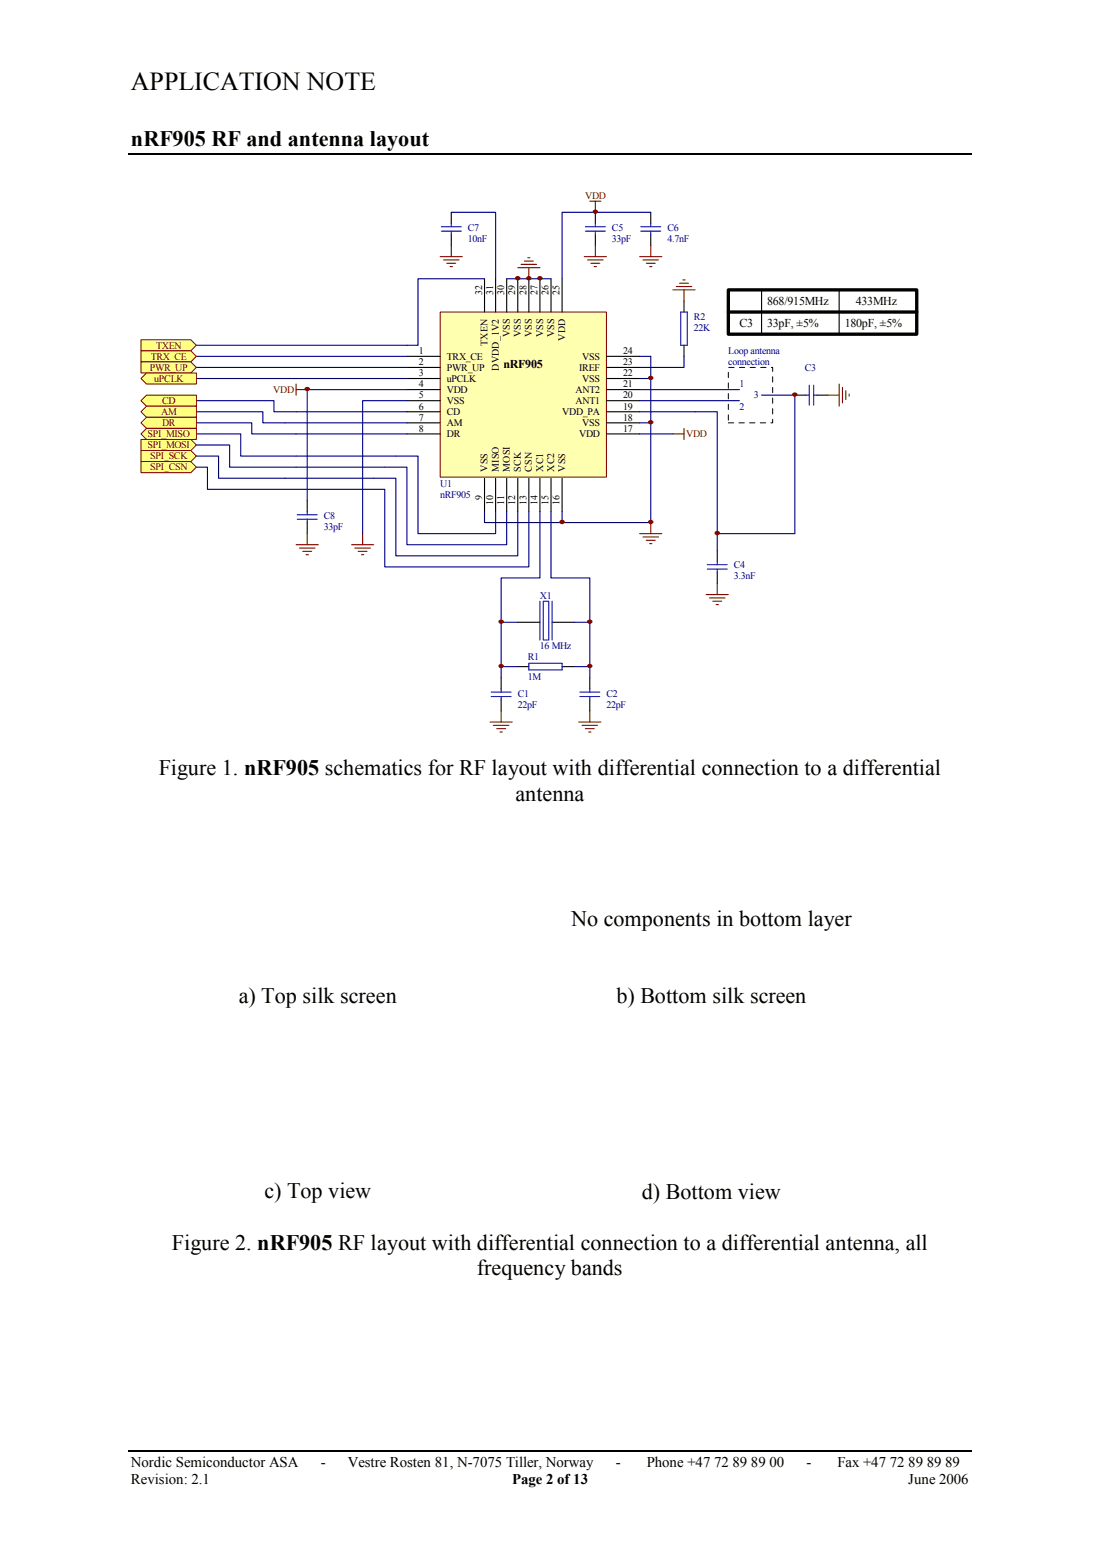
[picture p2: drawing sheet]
<svg xmlns="http://www.w3.org/2000/svg" width="210mm" height="297mm" viewBox="0 0 210 297" stroke-linecap="round" stroke-linejoin="round" font-family="sans-serif">
<path d="M24.5 29.4h161M24.5 277.2h161" fill="none" stroke="#000" stroke-width=".25"/>
<g fill="none" stroke="#000" stroke-width=".21">
<path d="M86.2 40.6v2.1M86.2 44.8v2.1M113.7 40.6v2.1M113.7 44.8v2.1M124.3 40.6v2.1M124.3 44.8v2.1M130.6 57.5v2.1M130.6 66v2.1M98.9 118.9h4.2M105.5 118.9h4.2M95.7 129.5v2.1M95.7 133.7v2.1"/>
<path d="M98.9 127.3h2.1M107.4 127.3h2.1M112.6 129.5v2.1M112.6 133.7v2.1"/>
</g>
<g fill="none" stroke="#00f" stroke-width=".21">
<path d="M84.3 44.2h3.8M84.3 43.3h3.8M86.2 42.7v.6M86.2 44.2v.6M111.8 44.2h3.8M111.8 43.3h3.8M113.7 42.7v.6M113.7 44.2v.6M122.4 44.2h3.8M122.4 43.3h3.8M124.3 42.7v.6M124.3 44.2v.6"/>
<path d="M130 59.6h1.3v6.4h-1.3zM103.1 114.9v7.4M103.8 114.9h1v7.4h-1zM105.5 114.9v7.4M93.8 132.2h3.8M93.8 133.1h3.8M95.7 131.6v.6M95.7 133.1v.6M101 126.7h6.4v1.3h-6.4zM110.7 132.2h3.9M110.7 133.1h3.9M112.6 131.6v.6"/>
<path d="M112.6 133.1v.6"/>
</g>
<g fill="none" stroke="#800000" stroke-width=".21">
<path d="M112.6 38.4h2.2M113.7 38.4v2.2M84.1 49h4.2M84.7 49.7h3M85.3 50.3h1.7M86 50.9h.4M86.2 46.9v2.1M111.6 49h4.2M112.2 49.7h3M112.9 50.3h1.7M113.5 50.9h.4M113.7 46.9v2.1"/>
<path d="M122.2 49h4.2M122.8 49.7h3M123.4 50.3h1.7M124.1 50.9h.4M124.3 46.9v2.1M93.6 137.9h4.2M94.2 138.6h3M94.9 139.2h1.7M95.5 139.8h.4M95.7 135.8v2.1M110.5 137.9h4.3M111.2 138.6h2.9"/>
<path d="M111.8 139.2h1.7M112.4 139.8h.5M112.6 135.8v2.1"/>
</g>
<path d="M98.9 118.9h-3.2v10.6M109.7 118.9h2.9v10.6M95.7 127.3h3.2M109.5 127.3h3.1" fill="none" stroke="#000080" stroke-width=".21"/>
<path d="M84.1 59.6h31.7v31.5h-31.7z" fill="#ffffb0"/>
<path d="M84.1 59.6h31.7v31.5h-31.7z" fill="none" stroke="#800000" stroke-width=".19"/>
<g fill="none" stroke="#000" stroke-width=".21">
<path d="M92.5 53.3v6.3M94.7 53.3v6.3M96.8 53.3v6.3M98.9 53.3v6.3M101 53.3v6.3M103.1 53.3v6.3M105.2 53.3v6.3M107.4 53.3v6.3M145.5 55.4v8.4M160.3 55.4v8.4M77.7 68.1h6.4M77.7 70.2h6.4"/>
<path d="M77.7 72.3h6.4M77.7 74.4h6.4M77.7 76.5h6.4M77.7 78.7h6.4M115.8 68.1h6.4M115.8 70.2h6.4M115.8 72.3h6.4M115.8 74.4h6.4M115.8 76.5h6.4M115.8 78.7h6.4M151.8 75.5h2.1M156 75.5h2.2"/>
<path d="M58.7 95.6v2.1M58.7 99.8v2.1M77.7 80.8h6.4M77.7 82.9h6.4M92.5 91.4v6.3M94.7 91.4v6.3M96.8 91.4v6.3M98.9 91.4v6.3M101 91.4v6.3M103.1 91.4v6.3M105.2 91.4v6.3M107.4 91.4v6.3"/>
<path d="M115.8 80.8h6.4M115.8 82.9h6.4M137 105.1v2.1M137 109.3v2.2"/>
</g>
<g fill="none" stroke="#800000" stroke-width=".21">
<path d="M98.9 51.1h4.2M99.5 50.5h3M100.2 49.9h1.7M100.8 49.2h.4M101 51.1v2.2M128.5 55.4h4.3M129.2 54.7h2.9M129.8 54.1h1.7M130.4 53.5h.5M130.6 55.4v2.1M56.6 73.4v2.1M56.6 74.4h2.1"/>
<path d="M158.2 75.5h2.1M160.3 73.4v4.2M160.9 74v3M161.5 74.6v1.7M162.2 75.3v.4M124.3 99.8v2.1M128.5 82.9h2.1M130.6 81.8v2.1M56.6 104.1h4.2M57.2 104.7h3M57.8 105.3h1.7M58.5 106h.4"/>
<path d="M58.7 101.9v2.2M67.1 104.1h4.3M67.8 104.7h2.9M68.4 105.3h1.7M69 106h.5M69.3 101.9v2.2M122.2 101.9h4.2M122.8 102.6h3M123.4 103.2h1.7M124.1 103.8h.4M134.9 113.6h4.2M135.5 114.2h3"/>
<path d="M136.1 114.9h1.7M136.8 115.5h.4M137 111.5v2.1"/>
</g>
<g fill="none" stroke="#000080" stroke-width=".21">
<path d="M86.2 40.6h8.5v12.7M92.5 53.3h-12.7v12.7h-42.3M96.8 53.3h8.4M124.3 40.6h-16.9v12.7M37.5 78.7h12.7v2.1h27.5M37.5 76.5h14.8v2.2h25.4M37.5 68.1h40.2M37.5 70.2h40.2M37.5 72.3h40.2M77.7 76.5h-8.4v25.4M77.7 74.4h-19v21.2M122.2 68.1h2.1v4.2h-2.1"/>
<path d="M122.2 78.7h10.6M124.3 72.3v8.5h-2.1M130.6 68.1v2.1h-8.4M37.5 82.9h8.5v4.2h33.8v14.8h14.9v-4.2M37.5 85h6.4v4.2h33.8v14.9h19.1v-6.4M37.5 87.1h4.2v4.3h33.9v14.8h23.3v-8.5M37.5 80.8h10.6v2.1h29.6M37.5 89.2h2.1v4.3h33.9v14.8h27.5v-10.6M92.5 97.7v2.1h14.9M103.1 97.7v12.7h-7.4v8.5M105.2 97.7v12.7h7.4v8.5M107.4 97.7v2.1"/>
<path d="M122.2 82.9h6.3M124.3 80.8v19h-16.9"/>
</g>
<path d="M153.9 75.5h.7M154.6 73.6v3.8M155.4 75.5h.6M155.4 73.6v3.8M56.8 99.2h3.8M56.8 98.3h3.8M58.7 97.7v.6M58.7 99.2v.6M135.1 108.7h3.8M135.1 107.9h3.8M137 107.2v.7M137 108.7v.6" fill="none" stroke="#00f" stroke-width=".21"/>
<path d="M139.1 55.4h36v8.4h-36zM139.1 59.6h36" fill="none" stroke="#000" stroke-width=".63"/>
<path d="M26.9 64.9h9.5l1.1 1.1-1.1 1h-9.5z" fill-rule="evenodd" fill="#ffff80"/>
<path d="M26.9 64.9h9.5l1.1 1.1-1.1 1h-9.5z" fill="none" stroke="#800000" stroke-width=".19"/>
<path d="M26.9 67h9.5l1.1 1.1-1.1 1h-9.5z" fill-rule="evenodd" fill="#ffff80"/>
<path d="M26.9 67h9.5l1.1 1.1-1.1 1h-9.5z" fill="none" stroke="#800000" stroke-width=".19"/>
<path d="M26.9 69.1h9.5l1.1 1.1-1.1 1h-9.5z" fill-rule="evenodd" fill="#ffff80"/>
<path d="M26.9 69.1h9.5l1.1 1.1-1.1 1h-9.5z" fill="none" stroke="#800000" stroke-width=".19"/>
<path d="M28 75.5h9.5v2.1h-9.5l-1.1-1.1z" fill-rule="evenodd" fill="#ffff80"/>
<path d="M28 75.5h9.5v2.1h-9.5l-1.1-1.1z" fill="none" stroke="#800000" stroke-width=".19"/>
<path d="M28 77.6h9.5v2.1h-9.5l-1.1-1z" fill-rule="evenodd" fill="#ffff80"/>
<path d="M28 77.6h9.5v2.1h-9.5l-1.1-1z" fill="none" stroke="#800000" stroke-width=".19"/>
<path d="M26.9 80.8l1.1-1.1h9.5v2.1h-9.5z" fill-rule="evenodd" fill="#ffff80"/>
<path d="M26.9 80.8l1.1-1.1h9.5v2.1h-9.5z" fill="none" stroke="#800000" stroke-width=".19"/>
<path d="M28 81.8h9.5v2.1h-9.5l-1.1-1z" fill-rule="evenodd" fill="#ffff80"/>
<path d="M28 81.8h9.5v2.1h-9.5l-1.1-1z" fill="none" stroke="#800000" stroke-width=".19"/>
<path d="M26.9 83.9h9.5l1.1 1.1-1.1 1.1h-9.5z" fill-rule="evenodd" fill="#ffff80"/>
<path d="M26.9 83.9h9.5l1.1 1.1-1.1 1.1h-9.5z" fill="none" stroke="#800000" stroke-width=".19"/>
<path d="M26.9 86.1h9.5l1.1 1-1.1 1.1h-9.5z" fill-rule="evenodd" fill="#ffff80"/>
<path d="M26.9 86.1h9.5l1.1 1-1.1 1.1h-9.5z" fill="none" stroke="#800000" stroke-width=".19"/>
<path d="M26.9 88.2h9.5l1.1 1-1.1 1.1h-9.5z" fill-rule="evenodd" fill="#ffff80"/>
<path d="M26.9 88.2h9.5l1.1 1-1.1 1.1h-9.5z" fill="none" stroke="#800000" stroke-width=".19"/>
<path d="M28 71.2h9.5v2.2h-9.5l-1.1-1.1z" fill-rule="evenodd" fill="#ffff80"/>
<path d="M28 71.2h9.5v2.2h-9.5l-1.1-1.1z" fill="none" stroke="#800000" stroke-width=".19"/>
<path d="M122.2 74.4h19M122.2 76.5h19M145.5 75.5h6.3v26.4h-14.8v-23.2h-4.2M137 101.9v3.2" fill="none" stroke="#000080" stroke-width=".21"/>
<path d="M139.1 70.2h8.5v10.6h-8.5z" fill="none" stroke="#000" stroke-width=".19" stroke-dasharray="1 1 1 1 1 1 1 1"/>
<circle cx="95.8" cy="127.2" r=".38" fill="#800000"/>
<circle cx="95.8" cy="127.2" r=".38" fill="none" stroke="#800000" stroke-width=".19"/>
<circle cx="112.7" cy="127.2" r=".38" fill="#800000"/>
<circle cx="112.7" cy="127.2" r=".38" fill="none" stroke="#800000" stroke-width=".19"/>
<circle cx="112.7" cy="118.8" r=".38" fill="#800000"/>
<circle cx="112.7" cy="118.8" r=".38" fill="none" stroke="#800000" stroke-width=".19"/>
<circle cx="95.8" cy="118.8" r=".38" fill="#800000"/>
<circle cx="95.8" cy="118.8" r=".38" fill="none" stroke="#800000" stroke-width=".19"/>
<circle cx="103.2" cy="53.1" r=".38" fill="#800000"/>
<circle cx="103.2" cy="53.1" r=".38" fill="none" stroke="#800000" stroke-width=".19"/>
<circle cx="101.1" cy="53.1" r=".38" fill="#800000"/>
<circle cx="101.1" cy="53.1" r=".38" fill="none" stroke="#800000" stroke-width=".19"/>
<circle cx="98.9" cy="53.1" r=".38" fill="#800000"/>
<circle cx="98.9" cy="53.1" r=".38" fill="none" stroke="#800000" stroke-width=".19"/>
<circle cx="124.3" cy="99.7" r=".38" fill="#800000"/>
<circle cx="124.3" cy="99.7" r=".38" fill="none" stroke="#800000" stroke-width=".19"/>
<circle cx="124.3" cy="72.2" r=".38" fill="#800000"/>
<circle cx="124.3" cy="72.2" r=".38" fill="none" stroke="#800000" stroke-width=".19"/>
<circle cx="124.3" cy="80.7" r=".38" fill="#800000"/>
<circle cx="124.3" cy="80.7" r=".38" fill="none" stroke="#800000" stroke-width=".19"/>
<circle cx="107.4" cy="99.7" r=".38" fill="#800000"/>
<circle cx="107.4" cy="99.7" r=".38" fill="none" stroke="#800000" stroke-width=".19"/>
<circle cx="58.7" cy="74.3" r=".38" fill="#800000"/>
<circle cx="58.7" cy="74.3" r=".38" fill="none" stroke="#800000" stroke-width=".19"/>
<circle cx="137" cy="101.8" r=".38" fill="#800000"/>
<circle cx="137" cy="101.8" r=".38" fill="none" stroke="#800000" stroke-width=".19"/>
<circle cx="151.9" cy="75.4" r=".38" fill="#800000"/>
<circle cx="151.9" cy="75.4" r=".38" fill="none" stroke="#800000" stroke-width=".19"/>
<circle cx="113.8" cy="40.4" r=".38" fill="#800000"/>
<circle cx="113.8" cy="40.4" r=".38" fill="none" stroke="#800000" stroke-width=".19"/>
<text font-size="5" x="25" y="17.2">APPLICATION NOTE</text>
<g font-size="4.2">
<text x="25" y="28">nRF905 RF and antenna layout</text>
<text x="30.3" y="148.1">Figure 1. nRF905 schematics for RF layout with differential connection to a differential</text>
<text x="98.5" y="153">antenna</text>
<text x="109.1" y="176.9">No components in bottom layer</text>
<text x="45.6" y="191.5">a) Top silk screen</text>
<text x="117.7" y="191.5">b) Bottom silk screen</text>
<text x="50.5" y="228.9">c) Top view</text>
<text x="122.6" y="229">d) Bottom view</text>
<text x="32.9" y="238.7">Figure 2. nRF905 RF layout with differential connection to a differential antenna, all</text>
<text x="91.1" y="243.6">frequency bands</text>
</g>
<g font-size="2.8">
<text x="25" y="280.3">Nordic Semiconductor ASA</text>
<text x="61.3" y="280.3">-</text>
<text x="66.4" y="280.3">Vestre Rosten 81, N-7075 Tiller, Norway</text>
<text x="117.6" y="280.3">-</text>
<text x="123.5" y="280.3">Phone +47 72</text>
<text x="139.9" y="280.3">89 89 00</text>
<text x="154.1" y="280.3">-</text>
<text x="159.9" y="280.3">Fax +47 72 89 89 89</text>
<text x="25" y="283.5">Revision: 2.1</text>
<text x="97.8" y="283.5">Page 2 of 13</text>
<text x="173.5" y="283.5">June 2006</text>
</g>
<g font-size="2.3">
<text x="146.5" y="58.2">868/915MHz</text>
<text x="163.4" y="58.2">433MHz</text>
<text x="141.2" y="62.4">C3</text>
<text x="146.5" y="62.4">33pF, ±5%</text>
<text x="161.3" y="62.4">180pF, ±5%</text>
<text x="96.1" y="70.3">nRF905</text>
</g>
<g font-size="1.9" fill="#800000">
<text x="111.8" y="38">VDD</text>
<text x="28.6" y="70.8">PWR_UP</text>
<text x="28.8" y="68.7">TRX_CE</text>
<text x="29.8" y="66.6">TXEN</text>
<text x="29.5" y="72.9">uPCLK</text>
<text x="30.9" y="77.2">CD</text>
<text x="52.2" y="75.1">VDD</text>
<text x="28.2" y="83.5">SPI_MISO</text>
<text x="30.8" y="79.3">AM</text>
<text x="30.9" y="81.4">DR</text>
<text x="131.1" y="83.5">VDD</text>
<text x="28.2" y="85.6">SPI_MOSI</text>
<text x="28.7" y="87.8">SPI_SCK</text>
<text x="28.7" y="89.9">SPI_CSN</text>
</g>
<g font-size="1.9" fill="#000080">
<text x="89.4" y="44.2">C7</text>
<text x="89.4" y="46.3">10nF</text>
<text x="116.9" y="44.2">C5</text>
<text x="116.9" y="46.3">33pF</text>
<text x="127.5" y="44.2">C6</text>
<text x="127.5" y="46.3">4.7nF</text>
<text x="132.5" y="61.1">R2</text>
<text x="132.5" y="63.2">22K</text>
<text x="139.1" y="67.6">Loop antenna</text>
<text x="139.1" y="69.8">connection</text>
<text x="153.7" y="70.8">C3</text>
<text x="141.2" y="74">1</text>
<text x="144" y="76.1">3</text>
<text x="141.2" y="78.2">2</text>
<text x="84.1" y="93">U1</text>
<text x="84.1" y="95.2">nRF905</text>
<text x="61.8" y="99.2">C8</text>
<text x="61.8" y="101.3">33pF</text>
<text x="140.2" y="108.5">C4</text>
<text x="140.2" y="110.6">3.3nF</text>
<text x="103.1" y="114.4">X1</text>
<text x="103.1" y="124">16 MHz</text>
<text x="100.8" y="126.1">R1</text>
<text x="100.8" y="129.9">1M</text>
<text x="98.9" y="133.1">C1</text>
<text x="98.9" y="135.2">22pF</text>
<text x="115.8" y="133.1">C2</text>
<text x="115.8" y="135.2">22pF</text>
</g>
<g font-size="1.9">
<text x="92.1" y="56.4" transform="rotate(-90 92.1 56.4)">32</text>
<text x="94.2" y="56.4" transform="rotate(-90 94.2 56.4)">31</text>
<text x="96.3" y="56.4" transform="rotate(-90 96.3 56.4)">30</text>
<text x="98.4" y="56.4" transform="rotate(-90 98.4 56.4)">29</text>
<text x="100.5" y="56.4" transform="rotate(-90 100.5 56.4)">28</text>
<text x="102.7" y="56.4" transform="rotate(-90 102.7 56.4)">27</text>
<text x="104.8" y="56.4" transform="rotate(-90 104.8 56.4)">26</text>
<text x="106.9" y="56.4" transform="rotate(-90 106.9 56.4)">25</text>
<text x="97.4" y="64.4" transform="rotate(-90 97.4 64.4)">VSS</text>
<text x="99.5" y="64.4" transform="rotate(-90 99.5 64.4)">VSS</text>
<text x="101.6" y="64.4" transform="rotate(-90 101.6 64.4)">VSS</text>
<text x="103.7" y="64.4" transform="rotate(-90 103.7 64.4)">VSS</text>
<text x="105.8" y="64.4" transform="rotate(-90 105.8 64.4)">VSS</text>
<text x="107.9" y="65.1" transform="rotate(-90 107.9 65.1)">VDD</text>
<text x="80" y="67.6">1</text>
<text x="80" y="69.8">2</text>
<text x="80" y="71.9">3</text>
<text x="85.3" y="68.7">TRX_CE</text>
<text x="85.3" y="70.8">PWR_UP</text>
<text x="93.1" y="66" transform="rotate(-90 93.1 66)">TXEN</text>
<text x="95.2" y="70.8" transform="rotate(-90 95.2 70.8)">DVDD_1V2</text>
<text x="110.6" y="70.8">IREF</text>
<text x="111.2" y="68.7">VSS</text>
<text x="119" y="67.6">24</text>
<text x="119" y="71.9">22</text>
<text x="119" y="69.8">23</text>
<text x="80" y="74">4</text>
<text x="80" y="76.1">5</text>
<text x="85.3" y="72.9">uPCLK</text>
<text x="85.3" y="75.1">VDD</text>
<text x="85.3" y="77.2">VSS</text>
<text x="109.9" y="77.2">ANT1</text>
<text x="109.9" y="75.1">ANT2</text>
<text x="111.2" y="72.9">VSS</text>
<text x="119" y="76.1">20</text>
<text x="119" y="74">21</text>
<text x="80" y="78.2">6</text>
<text x="80" y="80.3">7</text>
<text x="80" y="82.5">8</text>
<text x="85.3" y="79.3">CD</text>
<text x="85.3" y="81.4">AM</text>
<text x="85.3" y="83.5">DR</text>
<text x="107.4" y="79.3">VDD_PA</text>
<text x="110.6" y="83.5">VDD</text>
<text x="111.2" y="81.4">VSS</text>
<text x="119" y="80.3">18</text>
<text x="119" y="82.5">17</text>
<text x="119" y="78.2">19</text>
<text x="92.1" y="95.5" transform="rotate(-90 92.1 95.5)">9</text>
<text x="93.1" y="90.1" transform="rotate(-90 93.1 90.1)">VSS</text>
<text x="95.2" y="90.1" transform="rotate(-90 95.2 90.1)">MISO</text>
<text x="97.4" y="90.1" transform="rotate(-90 97.4 90.1)">MOSI</text>
<text x="99.5" y="90.1" transform="rotate(-90 99.5 90.1)">SCK</text>
<text x="101.6" y="90.1" transform="rotate(-90 101.6 90.1)">CSN</text>
<text x="103.7" y="90.1" transform="rotate(-90 103.7 90.1)">XC1</text>
<text x="105.8" y="90.1" transform="rotate(-90 105.8 90.1)">XC2</text>
<text x="107.9" y="90.1" transform="rotate(-90 107.9 90.1)">VSS</text>
<text x="94.2" y="96.5" transform="rotate(-90 94.2 96.5)">10</text>
<text x="96.3" y="96.5" transform="rotate(-90 96.3 96.5)">11</text>
<text x="98.4" y="96.5" transform="rotate(-90 98.4 96.5)">12</text>
<text x="100.5" y="96.5" transform="rotate(-90 100.5 96.5)">13</text>
<text x="102.7" y="96.5" transform="rotate(-90 102.7 96.5)">14</text>
<text x="104.8" y="96.5" transform="rotate(-90 104.8 96.5)">15</text>
<text x="106.9" y="96.5" transform="rotate(-90 106.9 96.5)">16</text>
</g>
</svg>
